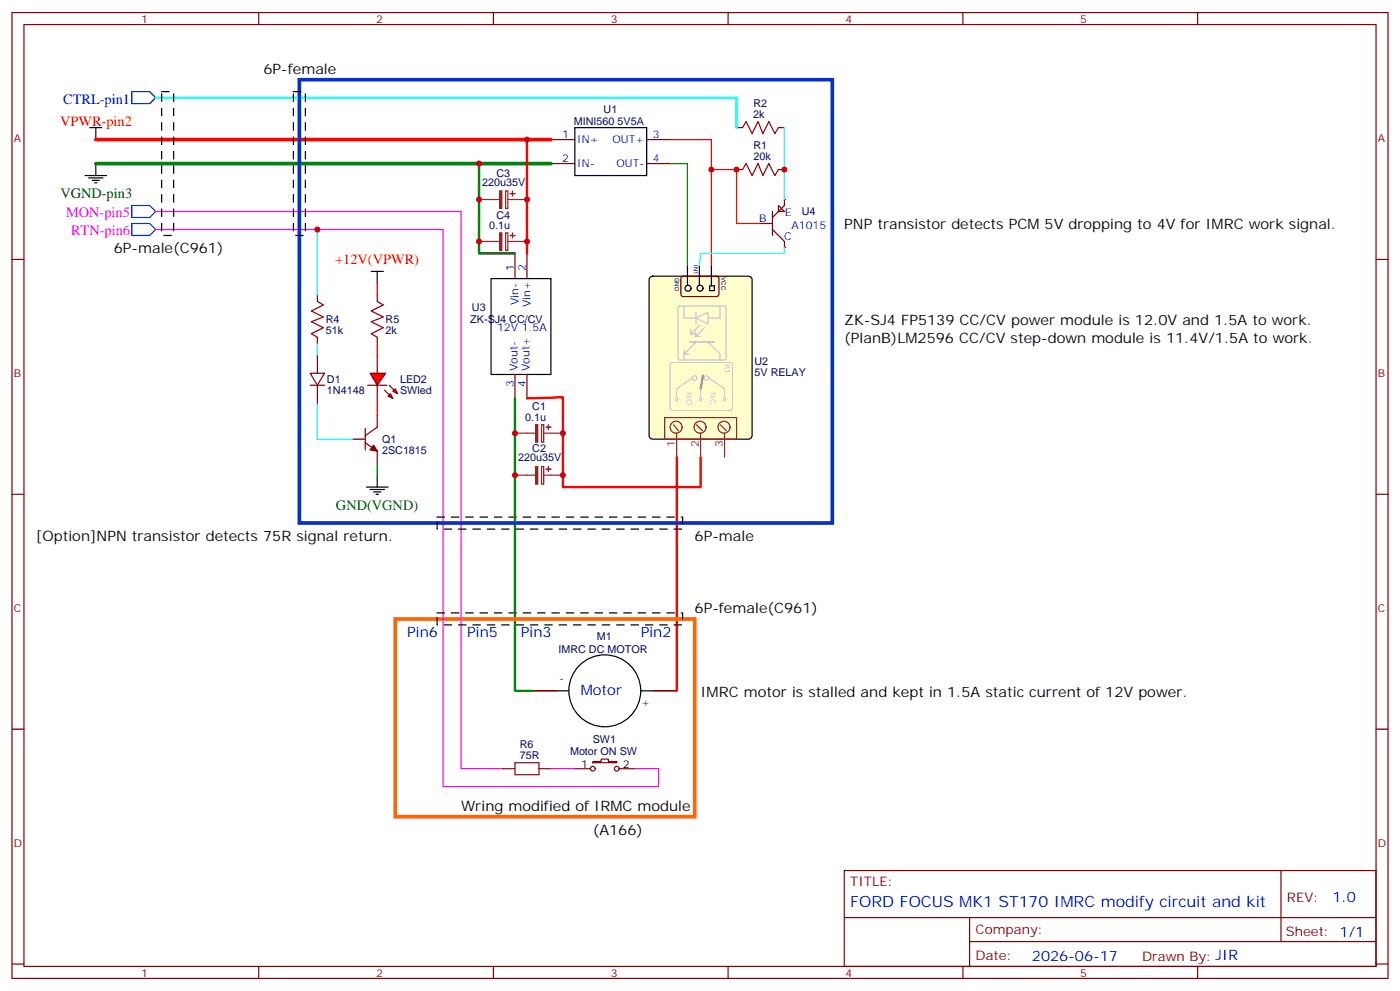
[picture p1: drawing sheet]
<svg xmlns="http://www.w3.org/2000/svg" width="412mm" height="292mm" viewBox="0 0 412 292" stroke-linecap="round" stroke-linejoin="round" font-family="sans-serif">
<g fill="none" stroke="#870000" stroke-width=".35">
<path d="M3.5 3.7h405.4v284.3h-405.4zM7.1 7.2h398.2v277.3h-398.2zM76.2 3.7v3.5M145.3 3.7v3.5M214.5 3.7v3.5M283.6 3.7v3.5M352.8 3.7v3.5M162.3 48.2h7M162.3 41.1h7M190.5 48.2h7.1M190.5 41.1h7.1M3.5 76.4h3.6"/>
<path d="M405.3 76.4h3.6M3.5 145.5h3.6M405.3 145.5h3.6M3.5 214.7h3.6M405.3 214.7h3.6M248.7 256.3h156.6v28.2h-156.6zM377.3 256.3v20.9M248.7 270.1h156.5M285.6 277.2h119.6M285.6 270.1v14.2M3.5 283.8h3.6M76.2 284.5v3.5"/>
<path d="M145.3 284.5v3.5M214.5 284.5v3.5M283.6 284.5v3.5M352.8 284.5v3.5M405.3 283.8h3.6"/>
</g>
<path d="M169.3 37.6h21.2v14.1h-21.2z" fill="none" stroke="#000" stroke-width=".35"/>
<path d="M191.4 81.7l.9-.4h28.2l.8 .4 .2 .7v45.8l-.4 .9-.6 .2h-28.2l-.9-.5-.2-.6v-45.8z" fill="#ffc" stroke="#000" stroke-width=".35"/>
<g fill="none" stroke="#8c2424" stroke-width=".35">
<path d="M195.6 129.3h21.2M195.8 129.3v-6.4h21.2v6.4M198.5 125.1l1.4 1.7M199.3 127.5v7.1M205.2 125.1l1.7 1.7M206.4 127.5v7.1M212.2 125.1l1.8 1.7M213.4 127.5v7.1"/>
<circle cx="199.2" cy="125.8" r="1.76"/>
<circle cx="206.2" cy="125.8" r="1.76"/>
<circle cx="213.3" cy="125.8" r="1.76"/>
</g>
<path d="M200.8 81.5l.5-.2 10.1 .1 .4 .6-.1 4.9-.6 .4h-10.1l-.4-.7v-4.6z" fill="none" stroke="#870000" stroke-width=".35"/>
<g fill="none" stroke="#000" stroke-width=".35">
<path d="M202.5 78.1v5.7M206 78.1v5.7M209.5 78.1v6M209 84.1h1.4v1.5h-1.4z"/>
<circle cx="202.7" cy="84.9" r=".88"/>
<circle cx="206.2" cy="84.9" r=".88"/>
</g>
<g fill="none" stroke="#ccc" stroke-width=".35">
<path d="M197.6 106.9l.5-.2h16.9l.5 .2 .2 .5v12.7l-.2 .5-.5 .2h-16.9l-.5-.2-.2-.5v-12.7zM203.9 111.3l-4.6 3.2v2.8M206.4 114.5v2.8M208.8 111.3l4.6 3.2v2.8"/>
<circle cx="199.3" cy="117.7" r=".35"/>
<circle cx="204.6" cy="111.3" r=".71"/>
<circle cx="206.4" cy="117.7" r=".35"/>
<circle cx="208.1" cy="111.3" r=".71"/>
<circle cx="213.4" cy="117.7" r=".35"/>
</g>
<path d="M207.1 110.6l-.7 3.9" fill="none" stroke="#999" stroke-width=".71"/>
<g fill="#ccc">
<path d="M201.5 102.3l.5 1.5 1.5 .5-2.2 .3z"/>
<path d="M204.8 97.1l.5 1.5 1.5 .5-2.2 .3z"/>
<path d="M203.4 96.4l.5 1.5 1.5 .5-2.2 .2z"/>
</g>
<path d="M199.8 90.3l.3-.2h13.4l.3 .2 .1 15.3-.2 .3-13.6 .1-.3-.2zM201.5 90.1v3.5h3.5M205 93.6l3.6-1.7v3.5zM205 91.9v3.5M206.1 95.8l-2.1 2.1M207.5 96.5l-2.1 2.1M212.1 90.1v3.5h-3.5M201.5 106v-1.8l3.5-3.5h3.6l3.5 3.5v1.8" fill="none" stroke="#ccc" stroke-width=".35"/>
<path d="M203.3 100.7h7" fill="none" stroke="#ccc" stroke-width=".71"/>
<path d="M231.1 58.7v1.8l-3.6 3.5M224 65.8h3.5M227.5 62.3v7M227.5 67.6l3.6 3.5v1.7M229.3 60.5l1.8 1.8h-1.8z" fill="none" stroke="#600" stroke-width=".35"/>
<g fill="none" stroke="#870000" stroke-width=".35">
<path d="M217 37.6h1.7M229.3 37.6h1.8M217 49.9h1.7M229.3 49.9h1.8M231.1 58.7h.3M151.7 74.6v7.1M155.2 74.6v7.1M223.7 65.8h.3M231.1 72.8h.3M93.5 87v1.7M93.5 99.3v1.8M111.1 87v1.7"/>
<path d="M111.1 99.3v1.8M151.7 110.2v7.1M155.2 110.2v7.1M104.1 129.3h3.5M107.6 126.1v6.4M107.6 130.4l3.5 2.4v3.5M111.1 122.2v3.6l-3.5 2.4M157 203.4h7M192.3 203.4h7M148.2 226.3h3.5M158.7 226.3h3.6M169.3 226.3h4.6"/>
<path d="M174.6 224.2h2.5v-.7h2.1v.7h2.5v.3h-7.1zM182.4 226.3h4.6"/>
<circle cx="174.6" cy="226.3" r=".71"/>
<circle cx="181.7" cy="226.3" r=".71"/>
</g>
<path d="M218.7 37.6l1.1-1.8 1.7 3.5 1.8-3.5 1.4 3.5 1.8-3.5 1.7 3.5 1.1-1.7M218.7 49.9l1.1-1.7 1.7 3.5 1.8-3.5 1.4 3.5 1.8-3.5 1.7 3.5 1.1-1.8M93.5 88.7l1.7 1.1-3.5 1.7 3.5 1.8-3.5 1.4 3.5 1.8-3.5 1.7 1.8 1.1M111.1 88.7l1.8 1.1-3.5 1.7 3.5 1.8-3.5 1.4 3.5 1.8-3.5 1.7 1.7 1.1M151.7 224.5h7v3.6h-7z" fill="none" stroke="#a10000" stroke-width=".35"/>
<path d="M38.8 27h5.3l1.8 1.8-1.8 1.7h-5.3zM38.8 60.5h5.3l1.8 1.8-1.8 1.7h-5.3zM38.8 65.8h5.3l1.8 1.8-1.8 1.7h-5.3z" fill="none" stroke="#00f" stroke-width=".35"/>
<g fill="none" stroke="#000" stroke-width=".35">
<path d="M26.5 37.6h3.5M28.2 37.6v3.5M25 51.7h6.4M26.1 52.4h4.2M27.2 53.1h2.1M27.9 53.8h.7M28.2 48.2v3.5M109.4 79.9h3.5M111.1 79.9v3.5M144.6 82h17.7v28.2h-17.7zM111.1 139.9v3.5M107.9 143.4h6.4"/>
<path d="M109 144.1h4.2M110.1 144.8h2.1M110.8 145.5h.7M157 203.4h10.6M188.7 203.4h10.6"/>
<circle cx="178.2" cy="203.4" r="10.6"/>
</g>
<path d="M28.2 48.2h134.1" fill="none" stroke="#008700" stroke-width="1.1"/>
<path d="M28.2 41.1h134.1" fill="none" stroke="#f00" stroke-width="1.1"/>
<path d="M155.2 41.1v33.5M155.2 117.3l10.6-.4v26.5h40.6v-8.8M199.3 134.6v68.8" fill="none" stroke="#f00" stroke-width=".71"/>
<path d="M151.7 117.3v86.1h5.3" fill="none" stroke="#0f0" stroke-width=".71"/>
<path d="M197.6 48.2h4.9v29.9" fill="none" stroke="#008700" stroke-width=".35"/>
<path d="M197.6 41.1h11.9v37M209.5 49.9h7.5v15.9h7M111.1 83.4v3.6" fill="none" stroke="#f00" stroke-width=".35"/>
<path d="M45.9 28.8h171.1v8.8" fill="none" stroke="#0ff" stroke-width=".71"/>
<path d="M231.1 37.6v21.1M231.1 72.8v1.8h-24.7l-.4 3.5" fill="none" stroke="#0ff" stroke-width=".35"/>
<path d="M116.4 182.2h88.2v58.2h-88.2z" fill="none" stroke="#f60" stroke-width="1.1"/>
<path d="M45.9 62.3h89.9v164h12.4M45.9 67.6h84.6v164h63.5v-5.3h-7M162.3 226.3h7" fill="none" stroke="#f0f" stroke-width=".35"/>
<path d="M141.1 48.2v26.4h10.6" fill="none" stroke="#008700" stroke-width=".71"/>
<path d="M88.2 23.5h157v130.5h-157z" fill="none" stroke="#03c" stroke-width="1.1"/>
<path d="M141.1 58.7h6M148.9 56.2h.7v5.2h-.7zM149.6 58.7h5.6M141.1 71.1h6M148.9 68.5h.7v5.2h-.7zM149.6 71.1h5.6M151.7 127.5h6M151.7 139.9h6M159.5 125h.7v5.2h-.7zM159.5 137.3h.7v5.2h-.7zM160.2 127.5h5.6M160.2 139.9h5.6" fill="none" stroke="#8c2424" stroke-width=".35"/>
<g fill="#8c2424" stroke="#8c2424" stroke-width=".35">
<path d="M157.8 125h.6v5.2h-.6z"/>
<path d="M161.5 125.1l.1 1.4z"/>
<path d="M160.9 125.8h1.4z"/>
<path d="M157.8 137.3h.6v5.2h-.6z"/>
<path d="M161.5 137.4l.1 1.4z"/>
<path d="M160.9 138.1h1.4z"/>
<path d="M147.2 56.2h.6v5.2h-.6z"/>
<path d="M151 56.3v1.4z"/>
<path d="M150.3 57h1.4z"/>
<path d="M147.2 68.5h.6v5.2h-.6z"/>
<path d="M151 68.6v1.4z"/>
<path d="M150.3 69.3l1.4 .1z"/>
</g>
<path d="M86.4 27h3.6v42.3h-3.6zM128.8 152.2h72.3v3.6h-72.3z" fill="none" stroke="#000" stroke-width=".35" stroke-dasharray="2.1 2.1"/>
<path d="M110.1 131.1l1 1.7-2.1-.3z" fill="#870000" stroke="#870000" stroke-width=".35"/>
<path d="M93.5 67.6v19.4" fill="none" stroke="#09f" stroke-width=".35"/>
<g fill="#f00" stroke="#870000" stroke-width=".35">
<path d="M109 109.9h4.6l-2.5 3.5z"/>
<path d="M108.3 113.4h5.6z"/>
</g>
<g fill="#870000" stroke="#870000" stroke-width=".35">
<path d="M114.7 113.4l1.4 1.4z"/>
<path d="M113.2 114.8l1.5 1.4z"/>
</g>
<g fill="#f00" stroke="#870000" stroke-width=".35">
<path d="M115.7 115.2l.7-.7 .7 1.4z"/>
<path d="M115 115.9l.7 1.4-1.4-.7z"/>
</g>
<path d="M91.4 109.9h4.2l-2.1 3.5zM91.4 113.4h4.2M93.5 104.6v5.3M93.5 113.4v5.3M111.1 104.6v5.3M111.1 113.4v5.3" fill="none" stroke="#870000" stroke-width=".35"/>
<path d="M111.1 101.1v3.5M111.1 118.7v3.5" fill="none" stroke="#f00" stroke-width=".35"/>
<path d="M111.1 136.3v3.6" fill="none" stroke="#008700" stroke-width=".35"/>
<path d="M93.5 118.7v10.6h10.6M93.5 101.1v3.5" fill="none" stroke="#09f" stroke-width=".35"/>
<path d="M47.6 27h3.6v42.3h-3.6zM128.8 180.4h72.3v3.6h-72.3z" fill="none" stroke="#000" stroke-width=".35" stroke-dasharray="2.1 2.1"/>
<g fill="#c00">
<circle cx="231.1" cy="49.9" r=".88"/>
<circle cx="209.6" cy="49.9" r=".88"/>
<circle cx="217" cy="49.9" r=".88"/>
<circle cx="165.8" cy="139.9" r=".88"/>
<circle cx="151.7" cy="139.9" r=".88"/>
<circle cx="165.8" cy="127.5" r=".88"/>
<circle cx="155.2" cy="41.1" r=".88"/>
<circle cx="155.2" cy="71.1" r=".88"/>
<circle cx="141.1" cy="48.2" r=".88"/>
<circle cx="141.1" cy="71.1" r=".88"/>
<circle cx="155.2" cy="58.7" r=".88"/>
<circle cx="141.1" cy="58.7" r=".88"/>
<circle cx="151.7" cy="127.5" r=".88"/>
<circle cx="93.5" cy="67.6" r=".88"/>
</g>
<text font-size="4.6" fill="#00f" x="250.5" y="266.9">FORD FOCUS MK1 ST170 IMRC modify circuit and kit</text>
<g font-size="4.2">
<text x="77.6" y="21.7">6P-female</text>
<text x="248.7" y="67.6">PNP transistor detects PCM 5V dropping to 4V for IMRC work signal.</text>
<text x="33.5" y="74.6">6P-male(C961)</text>
<text x="248.7" y="95.8">ZK-SJ4 FP5139 CC/CV power module is 12.0V and 1.5A to work.</text>
<text x="248.7" y="101.1">(PlanB)LM2596 CC/CV step-down module is 11.4V/1.5A to work.</text>
<text x="10.6" y="159.3">[Option]NPN transistor detects 75R signal return.</text>
<text x="204.6" y="159.3">6P-male</text>
<text x="204.6" y="180.4">6P-female(C961)</text>
<text x="206.4" y="205.1">IMRC motor is stalled and kept in 1.5A static current of 12V power.</text>
<text x="135.8" y="238.7">Wring modified of IRMC module</text>
<text x="174.6" y="245.7">(A166)</text>
</g>
<g font-size="4.2" fill="#00f">
<text x="18.6" y="30.5">CTRL-pin1</text>
<text x="119.9" y="187.5">Pin6</text>
<text x="137.6" y="187.5">Pin5</text>
<text x="153.5" y="187.5">Pin3</text>
<text x="188.7" y="187.5">Pin2</text>
<text x="171.1" y="204.7">Motor</text>
<text x="392.5" y="265.6">1.0</text>
<text x="304" y="282.9">2026-06-17</text>
</g>
<g font-size="4.2" fill="#f00">
<text x="17.7" y="37.2">VPWR-pin2</text>
<text x="98.7" y="77.8">+12V(VPWR)</text>
</g>
<text font-size="4.2" fill="#060" x="17.8" y="58.4">VGND-pin3</text>
<g font-size="4.2" fill="#90f">
<text x="19.5" y="64">MON-pin5</text>
<text x="20.9" y="69.3">RTN-pin6</text>
</g>
<text font-size="4.2" fill="#080" x="99" y="150.1">GND(VGND)</text>
<g font-size="3.9" fill="#800">
<text x="250.5" y="260.9">TITLE:</text>
<text x="379.1" y="265.6">REV:</text>
<text x="287.4" y="275.1">Company:</text>
<text x="378.7" y="275.7">Sheet: 1/1</text>
<text x="287.4" y="282.8">Date:</text>
<text x="336.4" y="282.8">Drawn By: JIR</text>
</g>
<g font-size="3.2" fill="#800">
<text x="41.6" y="6.7">1</text>
<text x="110.8" y="6.7">2</text>
<text x="179.9" y="6.7">3</text>
<text x="249.1" y="6.7">4</text>
<text x="318.2" y="6.7">5</text>
<text x="4.1" y="41.8">A</text>
<text x="405.9" y="41.8">A</text>
<text x="4.1" y="110.9">B</text>
<text x="405.9" y="110.9">B</text>
<text x="4.1" y="180.1">C</text>
<text x="405.9" y="180.1">C</text>
<text x="4.1" y="249.2">D</text>
<text x="405.9" y="249.2">D</text>
<text x="41.6" y="287.5">1</text>
<text x="110.8" y="287.5">2</text>
<text x="179.9" y="287.5">3</text>
<text x="249.1" y="287.5">4</text>
<text x="318.2" y="287.5">5</text>
</g>
<g font-size="3.2" fill="#000080">
<text x="177.8" y="33.3">U1</text>
<text x="221.9" y="34.7">2k</text>
<text x="221.9" y="31.6">R2</text>
<text x="169.1" y="36.9">MINI560 5V5A</text>
<text x="221.9" y="47.1">20k</text>
<text x="221.9" y="43.9">R1</text>
<text x="146.2" y="52">C3</text>
<text x="142" y="54.6">220u35V</text>
<text x="146.2" y="64.4">C4</text>
<text x="236.2" y="63.4">U4</text>
<text x="144.1" y="67.5">0.1u</text>
<text x="96" y="95.2">R4</text>
<text x="113.6" y="95.2">R5</text>
<text x="138.5" y="95.2">ZK-SJ4 CC/CV</text>
<text x="139" y="91.7">U3</text>
<text x="96" y="98.3">51k</text>
<text x="113.6" y="98.3">2k</text>
<text x="222.2" y="107.5">U2</text>
<text x="96.3" y="112.8">D1</text>
<text x="117.8" y="112.8">LED2</text>
<text x="222.2" y="110.7">5V RELAY</text>
<text x="96.3" y="116">1N4148</text>
<text x="117.8" y="116">SWled</text>
<text x="154.7" y="123.9">0.1u</text>
<text x="156.8" y="120.8">C1</text>
<text x="112.5" y="130.4">Q1</text>
<text x="112.5" y="133.6">2SC1815</text>
<text x="152.6" y="135.8">220u35V</text>
<text x="156.8" y="133.2">C2</text>
<text x="175.8" y="188.5">M1</text>
<text x="164.5" y="192.2">IMRC DC MOTOR</text>
<text x="153.1" y="220.3">R6</text>
<text x="174.6" y="218.6">SW1</text>
<text x="153.1" y="223.5">75R</text>
<text x="167.9" y="222.1">Motor ON SW</text>
</g>
<g font-size="3.2" fill="#00f">
<text x="165.6" y="40.7">1</text>
<text x="192.3" y="40.7">3</text>
<text x="165.6" y="47.8">2</text>
<text x="170" y="42.2">IN+</text>
<text x="180.4" y="42.2">OUT+</text>
<text x="192.3" y="47.8">4</text>
<text x="170" y="49.2">IN-</text>
<text x="181.6" y="49.2">OUT-</text>
<text x="223.7" y="65.4">B</text>
<text x="231.2" y="63.7">E</text>
<text x="231" y="70.7">C</text>
<text x="233.2" y="67.6">A1015</text>
<text x="151.3" y="79.9" transform="rotate(-90 151.3 79.9)">1</text>
<text x="154.9" y="79.9" transform="rotate(-90 154.9 79.9)">2</text>
<text x="152.8" y="89.9" transform="rotate(-90 152.8 89.9)">Vin-</text>
<text x="156.3" y="90.4" transform="rotate(-90 156.3 90.4)">Vin+</text>
<text x="146.4" y="97.5">12V 1.5A</text>
<text x="152.4" y="109.2" transform="rotate(-90 152.4 109.2)">Vout-</text>
<text x="155.9" y="109.2" transform="rotate(-90 155.9 109.2)">Vout+</text>
<text x="151.3" y="114" transform="rotate(-90 151.3 114)">3</text>
<text x="154.9" y="114" transform="rotate(-90 154.9 114)">4</text>
<text x="164.7" y="200.9">-</text>
<text x="189" y="208">+</text>
</g>
<g font-size="3.2" fill="#8d2323">
<text x="198.8" y="131.7" transform="rotate(-90 198.8 131.7)">1</text>
<text x="205.9" y="131.7" transform="rotate(-90 205.9 131.7)">2</text>
<text x="212.9" y="131.7" transform="rotate(-90 212.9 131.7)">3</text>
</g>
<g font-size="3.2">
<text x="171.2" y="226">1</text>
<text x="183.4" y="226">2</text>
</g>
<g font-size="2.5" fill="#ccc">
<text x="213.4" y="107.1" transform="rotate(90 213.4 107.1)">K1</text>
<text x="202.1" y="115.5" transform="rotate(90 202.1 115.5)">NO</text>
<text x="209.2" y="115.5" transform="rotate(90 209.2 115.5)">NC</text>
</g>
<g font-size="1.8" fill="#000080">
<text x="198.8" y="81.7" transform="rotate(90 198.8 81.7)">GND</text>
<text x="204.4" y="78" transform="rotate(90 204.4 78)">IN1</text>
<text x="212.5" y="81.7" transform="rotate(90 212.5 81.7)">VCC</text>
</g>
</svg>
